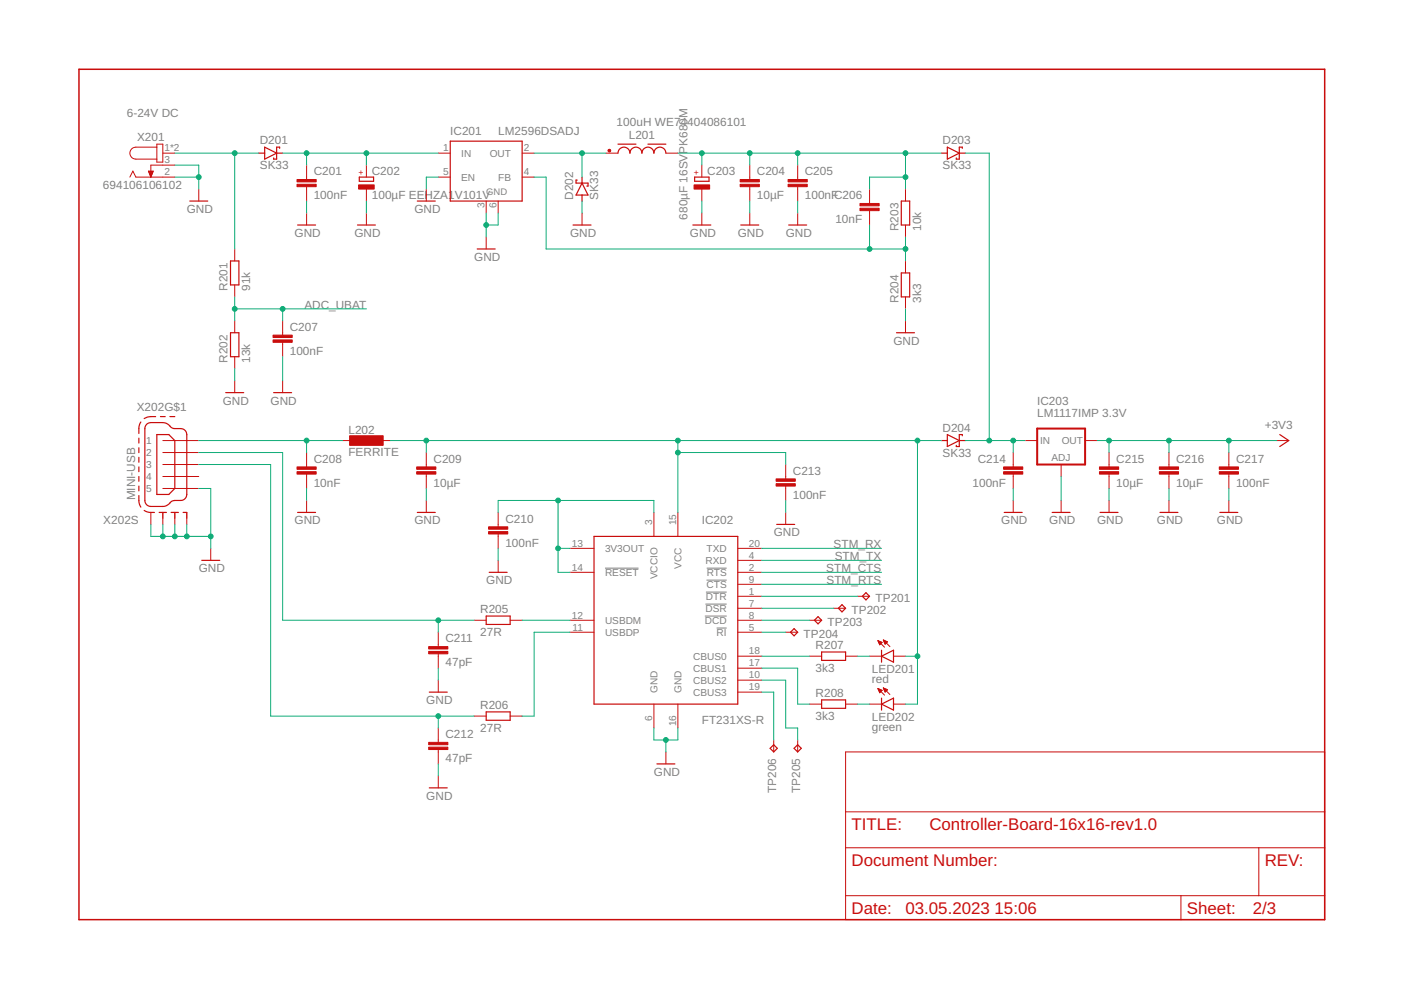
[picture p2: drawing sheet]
<svg xmlns="http://www.w3.org/2000/svg" width="297mm" height="210mm" viewBox="0 0 297 210" stroke-linecap="round" stroke-linejoin="round" font-family="sans-serif">
<path d="M128.3 120.5h7.1M149.4 130.6h4.7M149.6 128.1h4.5M149.7 125.5h4.4M149.8 123h4.3M149.8 120.5h4.3M151.9 133.2h2.2" fill="none" stroke="#808080" stroke-width=".21"/>
<path d="M16.7 14.7h264.2v180.3h-264.2z" fill="none" stroke="#c90d0c" stroke-width=".32"/>
<g fill="none" stroke="#c90d0c" stroke-width=".21">
<path d="M27.5 37.5l.7-1.2 .6 1.2h8.3M31.5 36.3h1l-.5 1.2zM31.5 36.4h.9M31.6 36.5h.8M31.6 36.6h.7M31.7 36.7h.6M31.7 36.9h.6M31.7 37h.5M31.8 37.1h.4M31.9 37.2h.2M31.9 37.3h.2M31.9 37.5h.1"/>
<path d="M33.3 31.2h-4.5a1.27 1.27 0 0 0-1.3 1.3 1.27 1.27 0 0 0 1.3 1.2h4.5M33.3 30.6h1.2v3.8h-1.2zM34.5 32.5h2.6M37.1 35h-5.1v2.5M65 35v3.1M65 39.6v3M77.7 35v2.5M92.9 32.5h2.6M92.9 37.5h2.6M110.7 32.5h2.5M110.7 37.5h2.5M128.5 32.5h2.5"/>
<path d="M141.2 32.5h2.5M148.8 35v2.5M159 35v3.1M159 39.6v3M169.1 35v3.1M169.1 39.6v3M42.1 40.1v2.5M49.8 52.8v2.5M65 45.2v2.5M77.7 40.1v2.5M77.7 45.2v2.5M90.4 40.1v2.5"/>
<path d="M103.1 42.6v2.6M103.1 50.2v2.6M105.6 42.6v2.6M123.4 45.2v2.5M148.8 40.1v2.5M148.8 45.2v2.5M159 45.2v2.5M169.1 45.2v2.5M184.4 40.1v3M184.4 44.7v3M192 40.1v2.5M192 47.7v2.5"/>
<path d="M192 55.3v2.6M49.8 60.4v2.5M49.8 68v2.5M49.8 75.6v2.6M59.9 68v3.1M59.9 72.6v3M192 62.9v2.6M192 68v2.5M34.5 93.4h7.6M34.5 95.9h7.6M34.5 98.5h7.6M49.8 80.7v2.5"/>
<path d="M59.9 80.7v2.5M65 95.9v3.1M72.6 93.4h2.6M80.2 93.4h2.6M90.4 95.9v3.1M166.6 98.5v3M214.8 95.9v3.1M217.4 93.4h2.5M225 98.5v2.5M230.1 93.4h2.5M235.1 95.9v3.1M247.8 95.9v3.1"/>
<path d="M260.5 95.9v3.1M270.7 93.4h2.5M32 108.6v2.6M34.5 101h7.6M34.5 103.6h7.6M34.5 108.6v2.6M37.1 108.6v2.6M39.6 108.6v2.6M44.7 116.3v2.5M65 100.5v3.1M65 106.1v2.5M90.4 100.5v3.1"/>
<path d="M90.4 106.1v2.5M105.6 108.6v3.1M105.6 113.2v3.1M105.6 118.8v2.5M120.9 116.3h5M138.6 108.6v5.1M143.7 108.6v5.1M156.4 118.8h5.1M156.4 116.3h5.1M166.6 103.1v3M166.6 108.6v2.6M214.8 100.5v3.1"/>
<path d="M214.8 106.1v2.5M225 106.1v2.5M235.1 100.5v3.1M235.1 106.1v2.5M247.8 100.5v3.1M247.8 106.1v2.5M260.5 100.5v3.1M260.5 106.1v2.5M92.9 134v3.1M92.9 138.6v3.1M100.5 131.5h2.6M108.2 131.5h2.5"/>
<path d="M120.9 131.5h5M120.9 121.3h5M120.9 134h5M156.4 131.5h5.1M156.4 126.4h5.1M156.4 121.3h5.1M156.4 134h5.1M156.4 129h5.1M156.4 123.9h5.1M156.4 139.1h5.1M166.6 134h2.5M171.7 131.5h2.5"/>
<path d="M171.7 139.1h2.5M176.7 129h2.6M179.3 139.1h2.5M181.8 126.4h2.6M184.4 139.1h2.5M186.1 135.8l1.4 1.4M186.1 135.8l.9 .4-.5 .5zM186.2 135.9h.1M186.2 136h.4M186.3 136.1h.6M186.3 136.2h.7M186.4 136.4h.5"/>
<path d="M186.4 136.5h.3M186.5 136.6h.1M187.3 135.7l1.4 1.4M187.3 135.7l.9 .4-.5 .5zM187.3 135.8h.2M187.4 135.9h.3M187.4 136h.6M187.5 136.1h.6M187.5 136.2h.5M187.6 136.4h.3M187.6 136.5h.1M189.4 139.1h2.6"/>
<path d="M92.9 144.2v2.5M92.9 154.3v3.1M92.9 158.9v3.1M100.5 151.8h2.6M108.2 151.8h2.5M138.6 149.3v5M141.2 159.4v2.6M143.7 149.3v5M156.4 144.2h5.1M156.4 146.7h5.1M156.4 141.7h5.1M164 156.9v2.5"/>
<path d="M169.1 156.9v2.5M171.7 149.3h2.5M179.3 159.4h101.6v35.6h-101.6zM179.3 149.3h2.5M184.4 149.3h2.5M186.1 146l1.4 1.4M186.1 146h.1M186.1 146l.9 .4-.5 .5M186.1 146l.4 .9M186.2 146.1h.3M186.2 146.3h.6M186.3 146.4h.7"/>
<path d="M186.4 146.5h.5M186.4 146.6h.4M186.5 146.7h.1M186.5 146.9h.1M187.3 145.9l1.4 1.4M187.3 145.9l.9 .3-.5 .5zM187.3 145.9h.1M187.3 146h.4M187.4 146.1h.5M187.5 146.3h.6M187.5 146.4h.5M187.6 146.5h.3"/>
<path d="M187.6 146.6h.2M189.4 149.3h2.6M92.9 164.5v2.5M179.3 179.7h101.6M179.3 172.1h101.6M266.9 179.7v10.2M179.3 189.9h101.6M250.4 189.9v5.1"/>
</g>
<g fill="none" stroke="#c90d0c" stroke-width=".25">
<path d="M54.8 32.5h1.3M56.1 31.2l2.6 1.3-2.6 1.2zM58.7 32.5h1.2M59.3 31.5v-.3h-.6v2.5h-.7v-.2M76.2 37.5h3v.9h-3zM95.5 29.9h15.2v12.7h-15.2zM122.4 38.2h-.3v.6h2.6v.7h-.3M123.4 38.8l1.3 2.6h-2.6zM123.4 37.5v1.3M131 32.5a1.27 1.27 0 0 1 1.3-1.3 1.27 1.27 0 0 1 1.3 1.3 1.27 1.27 0 0 1 1.2-1.3 1.27 1.27 0 0 1 1.3 1.3 1.27 1.27 0 0 1 1.3-1.3 1.27 1.27 0 0 1 1.2 1.3 1.27 1.27 0 0 1 1.3-1.3 1.27 1.27 0 0 1 1.3 1.3M131 30.6h3.8M137.4 30.6h3.8"/>
<path d="M147.3 37.5h3v.9h-3zM199.6 32.5h1.3M200.9 31.2l2.5 1.3-2.5 1.2zM203.4 32.5h1.3M204 31.5v-.3h-.6v2.5h-.6v-.2M40.2 42.6h3.8M48.9 55.3h1.8v5.1h-1.8zM63.1 47.7h3.8M75.8 47.7h3.8M88.5 42.6h3.8M101.2 52.8h3.8M121.5 47.7h3.8"/>
<path d="M123.4 41.4v1.2M146.9 47.7h3.8M157.1 47.7h3.8M167.2 47.7h3.8M191.1 42.6h1.8v5.1h-1.8zM191.1 57.9h1.8v5h-1.8zM48.9 70.5h1.8v5.1h-1.8zM190.1 70.5h3.8M29.4 92.9v1M29.4 94.9v1.1M29.4 97v1M29.4 99v1"/>
<path d="M29.9 89.5l-.4 1-.1 1.4M31.2 89.9l.8-.3h2.9l.6 .3 .7 .7a2.36 2.36 0 0 0 2.1 .3l.8 .2 .4 .5 .1 .5v12.7l-.1 .6-.4 .4a2.38 2.38 0 0 1-2 .3l-.6 .1-1.3 1.1-.7 .1h-2.8l-.5-.3-.5-.7v-15.5l.1-.6zM33 88.3l-1.4 .1-1 .4M33.3 92.1h2.5l1.3 1.3v10.2l-1.3 1.2h-2.5zM34 88.3h1M36 88.3h1.1M47.9 83.2h3.8M58 83.2h3.8M199.6 93.4h1.3M200.9 92.1l2.5 1.3-2.5 1.3zM203.4 93.4h1.3M204 92.4v-.3h-.6v2.6h-.6v-.3"/>
<path d="M271.3 92.1l1.9 1.3-1.9 1.3M29.4 105.1l.1 1.4 .4 1M29.4 101v1M29.4 103.1v1M30.6 108.2l1 .4h1.1M33.7 108.6h1.6M36.3 108.6h1.5M38.8 108.6h.8M42.8 118.8h3.8M63.1 108.6h3.8M88.5 108.6h3.8M125.9 113.7h30.5v35.6h-30.5z"/>
<path d="M164.7 111.2h3.8M212.9 108.6h3.8M223.1 108.6h3.8M233.2 108.6h3.8M245.9 108.6h3.8M258.6 108.6h3.8M103.1 130.6h5.1v1.8h-5.1zM103.7 121.3h3.8M168.4 133.3l.7 .7-.7 .8-.8-.8zM173.4 130.7l.8 .8-.8 .8-.7-.8zM174.2 138.2h5.1v1.8h-5.1zM178.5 128.2l.8 .8-.8 .7-.7-.7z"/>
<path d="M182.8 126.4l.8-.7 .8 .7-.8 .8zM186.9 139.1l2.5-1.2v2.5zM186.9 137.9v2.5M91 146.7h3.8M103.1 150.9h5.1v1.8h-5.1zM163.3 158.7l.7-.8 .8 .8-.8 .7zM168.4 158.7l.7-.8 .8 .8-.8 .7zM174.2 148.4h5.1v1.8h-5.1zM186.9 148v2.6M186.9 149.3l2.5-1.3v2.6zM91 167h3.8M139.3 162h3.8"/>
</g>
<g fill="#c90d0c" stroke="#c90d0c" stroke-width=".21">
<path d="M88.3 100h4.1v.5h-4.1z"/>
<path d="M88.3 99h4.1v.5h-4.1z"/>
<path d="M233.1 100h4.1v.5h-4.1z"/>
<path d="M233.1 99h4.1v.5h-4.1z"/>
<path d="M245.8 100h4.1v.5h-4.1z"/>
<path d="M245.8 99h4.1v.5h-4.1z"/>
<path d="M258.5 100h4.1v.5h-4.1z"/>
<path d="M258.5 99h4.1v.5h-4.1z"/>
<path d="M212.8 100h4.1v.5h-4.1z"/>
<path d="M212.8 99h4.1v.5h-4.1z"/>
<path d="M74.1 92.4h7.1v2h-7.1z"/>
<path d="M182.3 44.2h4.1v.5h-4.1z"/>
<path d="M182.3 43.1h4.1v.5h-4.1z"/>
<path d="M147.2 39.2h3.3v.9h-3.3z"/>
<path d="M167.1 39.1h4.1v.5h-4.1z"/>
<path d="M167.1 38.1h4.1v.5h-4.1z"/>
<path d="M156.9 39.1h4.1v.5h-4.1z"/>
<path d="M156.9 38.1h4.1v.5h-4.1z"/>
<path d="M76 39.2h3.3v.9h-3.3z"/>
<path d="M63 39.1h4v.5h-4z"/>
<path d="M63 38.1h4v.5h-4z"/>
<path d="M90.9 138.1h4.1v.5h-4.1z"/>
<path d="M90.9 137.1h4.1v.5h-4.1z"/>
<path d="M90.9 158.4h4.1v.5h-4.1z"/>
<path d="M90.9 157.4h4.1v.5h-4.1z"/>
<path d="M63 100h4v.5h-4z"/>
<path d="M63 99h4v.5h-4z"/>
<path d="M103.6 112.7h4.1v.5h-4.1z"/>
<path d="M103.6 111.7h4.1v.5h-4.1z"/>
<path d="M164.5 102.6h4.1v.5h-4.1z"/>
<path d="M164.5 101.5h4.1v.5h-4.1z"/>
<path d="M57.9 72.1h4.1v.5h-4.1z"/>
<path d="M57.9 71.1h4.1v.5h-4.1z"/>
</g>
<path d="M219.9 90.9h10.2v7.6h-10.2z" fill="none" stroke="#c90d0c" stroke-width=".42"/>
<circle cx="129.2" cy="31.9" r=".3" fill="#c90d0c" stroke="#c90d0c" stroke-width=".21"/>
<g fill="none" stroke="#0dab76" stroke-width=".21">
<path d="M37.1 37.5h5M37.1 35h5v5.1M37.1 32.5h17.7M49.8 32.5v20.3M59.9 32.5h33M65 32.5v2.5M77.7 32.5v2.5M92.9 37.5h-2.5v2.6M113.2 37.5h2.6v15.3h76.2M113.2 32.5h15.3M123.4 32.5v5M143.7 32.5h55.9"/>
<path d="M148.8 32.5v2.5M159 32.5v2.5M169.1 32.5v2.5M192 37.5h-7.6v2.6M192 32.5v7.6M204.7 32.5h5v60.9M65 42.6v2.6M77.7 42.6v2.6M103.1 45.2v5M105.6 45.2v2.5h-2.5M123.4 42.6v2.6M148.8 42.6v2.6"/>
<path d="M159 42.6v2.6M169.1 42.6v2.6M184.4 47.7v5.1M192 50.2v5.1M49.8 62.9v5.1M49.8 78.2v2.5M49.8 65.5h27.9M59.9 65.5v2.5M59.9 75.6v5.1M192 65.5v2.5M42.1 95.9h17.8v35.6h40.6M42.1 98.5h15.3v53.3h43.1"/>
<path d="M42.1 93.4h30.5M65 93.4v2.5M82.8 93.4h116.8M90.4 93.4v2.5M143.7 93.4v15.2M143.7 95.9h22.9v2.6M194.5 93.4v55.9h-2.5M204.7 93.4h12.7M214.8 93.4v2.5M232.6 93.4h38.1M235.1 93.4v2.5M247.8 93.4v2.5"/>
<path d="M260.5 93.4v2.5M32 111.2v2.5h12.7M34.5 111.2v2.5M37.1 111.2v2.5M39.6 111.2v2.5M42.1 103.6h2.6v12.7M65 103.6v2.5M90.4 103.6v2.5M105.6 108.6v-2.5h33v2.5M105.6 116.3v2.5M118.3 116.3h2.6M118.3 106.1v15.2h2.6"/>
<path d="M161.5 118.8h25.4M161.5 116.3h25.4M166.6 106.1v2.5M214.8 103.6v2.5M225 101v5.1M235.1 103.6v2.5M247.8 103.6v2.5M260.5 103.6v2.5M92.9 131.5v2.5M110.7 131.5h10.2M120.9 134h-7.7v17.8h-2.5M161.5 131.5h10.2"/>
<path d="M161.5 134h5.1M161.5 121.3h25.4M161.5 123.9h25.4M161.5 139.1h10.2M161.5 126.4h20.3M161.5 129h15.2M181.8 139.1h2.6M192 139.1h2.5M92.9 141.7v2.5M92.9 151.8v2.5M138.6 154.3v2.6h5.1v-2.6M141.2 156.9v2.5"/>
<path d="M161.5 141.7h7.6v7.6h2.6M161.5 144.2h5.1v10.1h2.5v2.6M161.5 146.7h2.5v10.2M181.8 149.3h2.6M92.9 162v2.5"/>
</g>
<g fill="#0dab76" stroke="#0dab76" stroke-width=".21">
<circle cx="34.5" cy="113.7" r=".51"/>
<circle cx="37.1" cy="113.7" r=".51"/>
<circle cx="39.6" cy="113.7" r=".51"/>
<circle cx="44.7" cy="113.7" r=".51"/>
<circle cx="42.1" cy="37.5" r=".51"/>
<circle cx="103.1" cy="47.7" r=".51"/>
<circle cx="141.2" cy="156.9" r=".51"/>
<circle cx="92.9" cy="131.5" r=".51"/>
<circle cx="92.9" cy="151.8" r=".51"/>
<circle cx="65" cy="93.4" r=".51"/>
<circle cx="235.1" cy="93.4" r=".51"/>
<circle cx="247.8" cy="93.4" r=".51"/>
<circle cx="260.5" cy="93.4" r=".51"/>
<circle cx="123.4" cy="32.5" r=".51"/>
<circle cx="192" cy="52.8" r=".51"/>
<circle cx="184.4" cy="52.8" r=".51"/>
<circle cx="192" cy="37.5" r=".51"/>
<circle cx="148.8" cy="32.5" r=".51"/>
<circle cx="192" cy="32.5" r=".51"/>
<circle cx="159" cy="32.5" r=".51"/>
<circle cx="169.1" cy="32.5" r=".51"/>
<circle cx="77.7" cy="32.5" r=".51"/>
<circle cx="65" cy="32.5" r=".51"/>
<circle cx="49.8" cy="32.5" r=".51"/>
<circle cx="118.3" cy="116.3" r=".51"/>
<circle cx="118.3" cy="106.1" r=".51"/>
<circle cx="214.8" cy="93.4" r=".51"/>
<circle cx="209.7" cy="93.4" r=".51"/>
<circle cx="194.5" cy="139.1" r=".51"/>
<circle cx="143.7" cy="93.4" r=".51"/>
<circle cx="90.4" cy="93.4" r=".51"/>
<circle cx="143.7" cy="95.9" r=".51"/>
<circle cx="194.5" cy="93.4" r=".51"/>
<circle cx="49.8" cy="65.5" r=".51"/>
<circle cx="59.9" cy="65.5" r=".51"/>
</g>
<g font-size="3.6" fill="#c90d0c">
<text x="180.5" y="175.9">TITLE:</text>
<text x="197.1" y="175.9">Controller-Board-16x16-rev1.0</text>
<text x="180.5" y="183.6">Document Number:</text>
<text x="268.2" y="183.6">REV:</text>
<text x="180.5" y="193.7">Date:</text>
<text x="192" y="193.7">03.05.2023</text>
<text x="210.9" y="193.7">15:06</text>
<text x="251.7" y="193.7">Sheet:</text>
<text x="265.6" y="193.7">2/3</text>
</g>
<g font-size="2.5" fill="#808080">
<text x="26.9" y="24.9">6-24V DC</text>
<text x="29.1" y="29.9">X201</text>
<text x="95.5" y="28.7">IC201</text>
<text x="105.6" y="28.7">LM2596DSADJ</text>
<text x="130.7" y="26.6">100uH WE74404086101</text>
<text x="133.3" y="29.4">L201</text>
<text x="55.1" y="35.9">SK33</text>
<text x="55.1" y="30.6">D201</text>
<text x="199.8" y="35.9">SK33</text>
<text x="199.8" y="30.6">D203</text>
<text x="21.8" y="40.1">694106106102</text>
<text x="66.5" y="37.2">C201</text>
<text x="78.8" y="37.1">C202</text>
<text x="149.9" y="37.1">C203</text>
<text x="160.5" y="37.2">C204</text>
<text x="170.6" y="37.2">C205</text>
<text x="39.6" y="45.2">GND</text>
<text x="66.5" y="42.2">100nF</text>
<text x="78.8" y="42.1">100µF EEHZA1V101V</text>
<text x="87.9" y="45.2">GND</text>
<text x="121.5" y="42.4" transform="rotate(-90 121.5 42.4)">D202</text>
<text x="126.8" y="42.4" transform="rotate(-90 126.8 42.4)">SK33</text>
<text x="145.8" y="46.6" transform="rotate(-90 145.8 46.6)">680µF 16SVPK680M</text>
<text x="160.5" y="42.2">10µF</text>
<text x="170.6" y="42.2">100nFC206</text>
<text x="177.1" y="47.3">10nF</text>
<text x="62.5" y="50.2">GND</text>
<text x="75.2" y="50.2">GND</text>
<text x="120.9" y="50.2">GND</text>
<text x="146.3" y="50.2">GND</text>
<text x="156.4" y="50.2">GND</text>
<text x="166.6" y="50.2">GND</text>
<text x="190.5" y="49" transform="rotate(-90 190.5 49)">R203</text>
<text x="195.3" y="49" transform="rotate(-90 195.3 49)">10k</text>
<text x="100.5" y="55.3">GND</text>
<text x="48.3" y="61.7" transform="rotate(-90 48.3 61.7)">R201</text>
<text x="53.1" y="61.7" transform="rotate(-90 53.1 61.7)">91k</text>
<text x="64.5" y="65.5">ADC_UBAT</text>
<text x="190.5" y="64.2" transform="rotate(-90 190.5 64.2)">R204</text>
<text x="195.3" y="64.2" transform="rotate(-90 195.3 64.2)">3k3</text>
<text x="61.4" y="70.2">C207</text>
<text x="48.3" y="76.9" transform="rotate(-90 48.3 76.9)">R202</text>
<text x="53.1" y="76.9" transform="rotate(-90 53.1 76.9)">13k</text>
<text x="61.4" y="75.3">100nF</text>
<text x="189.4" y="73.1">GND</text>
<text x="29" y="87.1">X202G$1</text>
<text x="47.2" y="85.8">GND</text>
<text x="57.4" y="85.8">GND</text>
<text x="219.9" y="88.3">LM1117IMP 3.3V</text>
<text x="219.9" y="85.8">IC203</text>
<text x="73.9" y="91.9">L202</text>
<text x="199.8" y="91.5">D204</text>
<text x="268.2" y="90.9">+3V3</text>
<text x="66.5" y="98.1">C208</text>
<text x="73.9" y="96.7">FERRITE</text>
<text x="91.9" y="98.1">C209</text>
<text x="168.1" y="100.7">C213</text>
<text x="199.8" y="96.8">SK33</text>
<text x="207.3" y="98.1">C214</text>
<text x="236.7" y="98.1">C215</text>
<text x="249.4" y="98.1">C216</text>
<text x="262.1" y="98.1">C217</text>
<text x="28.7" y="106.1" transform="rotate(-90 28.7 106.1)">MINI-USB</text>
<text x="66.5" y="103.2">10nF</text>
<text x="91.9" y="103.2">10µF</text>
<text x="168.1" y="105.7">100nF</text>
<text x="206.2" y="103.2">100nF</text>
<text x="236.7" y="103.2">10µF</text>
<text x="249.4" y="103.2">10µF</text>
<text x="262.1" y="103.2">100nF</text>
<text x="21.9" y="111.2">X202S</text>
<text x="62.5" y="111.2">GND</text>
<text x="87.9" y="111.2">GND</text>
<text x="107.2" y="110.8">C210</text>
<text x="148.8" y="111.2">IC202</text>
<text x="164" y="113.7">GND</text>
<text x="212.3" y="111.2">GND</text>
<text x="222.4" y="111.2">GND</text>
<text x="232.6" y="111.2">GND</text>
<text x="245.3" y="111.2">GND</text>
<text x="258" y="111.2">GND</text>
<text x="107.2" y="115.9">100nF</text>
<text x="176.7" y="116.3">STM_RX</text>
<text x="177" y="118.8">STM_TX</text>
<text x="42.1" y="121.3">GND</text>
<text x="103.1" y="123.9">GND</text>
<text x="175.2" y="121.3">STM_CTS</text>
<text x="175.2" y="123.9">STM_RTS</text>
<text x="101.8" y="130">R205</text>
<text x="180.5" y="130.2">TP202</text>
<text x="185.6" y="127.7">TP201</text>
<text x="94.5" y="136.2">C211</text>
<text x="101.8" y="134.8">27R</text>
<text x="170.4" y="135.3">TP204</text>
<text x="172.9" y="137.6">R207</text>
<text x="175.5" y="132.8">TP203</text>
<text x="94.5" y="141.3">47pF</text>
<text x="172.9" y="142.4">3k3</text>
<text x="184.9" y="142.7">LED201</text>
<text x="90.4" y="149.3">GND</text>
<text x="172.9" y="147.8">R208</text>
<text x="184.9" y="144.8">red</text>
<text x="101.8" y="155.1">27R</text>
<text x="101.8" y="150.3">R206</text>
<text x="148.8" y="153.6">FT231XS-R</text>
<text x="172.9" y="152.6">3k3</text>
<text x="184.9" y="155">green</text>
<text x="184.9" y="152.8">LED202</text>
<text x="94.5" y="161.6">47pF</text>
<text x="94.5" y="156.5">C212</text>
<text x="138.6" y="164.5">GND</text>
<text x="90.4" y="169.6">GND</text>
<text x="164.5" y="168.1" transform="rotate(-90 164.5 168.1)">TP206</text>
<text x="169.6" y="168.1" transform="rotate(-90 169.6 168.1)">TP205</text>
</g>
<g font-size="2.1" fill="#808080">
<text x="34.9" y="32.1">1*2</text>
<text x="34.9" y="34.7">3</text>
<text x="93.9" y="32.1">1</text>
<text x="97.8" y="33.2">IN</text>
<text x="103.8" y="33.2">OUT</text>
<text x="111.1" y="32.1">2</text>
<text x="34.9" y="37.2">2</text>
<text x="93.9" y="37.2">5</text>
<text x="97.8" y="38.3">EN</text>
<text x="105.6" y="38.3">FB</text>
<text x="111.1" y="37.2">4</text>
<text x="102.7" y="44.2" transform="rotate(-90 102.7 44.2)">3</text>
<text x="105.3" y="44.2" transform="rotate(-90 105.3 44.2)">6</text>
<text x="31" y="94.2">1</text>
<text x="220.5" y="94">IN</text>
<text x="225.1" y="94">OUT</text>
<text x="31" y="96.7">2</text>
<text x="31" y="99.3">3</text>
<text x="31" y="101.8">4</text>
<text x="223" y="97.7">ADJ</text>
<text x="31" y="104.3">5</text>
<text x="138.3" y="111.4" transform="rotate(-90 138.3 111.4)">3</text>
<text x="143.4" y="111.4" transform="rotate(-90 143.4 111.4)">15</text>
<text x="121.2" y="115.9">13</text>
<text x="128.3" y="117">3V3OUT</text>
<text x="149.6" y="119.6">RXD</text>
<text x="149.8" y="117">TXD</text>
<text x="158.8" y="118.5">4</text>
<text x="158.8" y="115.9">20</text>
<text x="121.2" y="121">14</text>
<text x="128.3" y="122.1">RESET</text>
<text x="139.4" y="122.8" transform="rotate(-90 139.4 122.8)">VCCIO</text>
<text x="144.5" y="120.6" transform="rotate(-90 144.5 120.6)">VCC</text>
<text x="149.8" y="124.6">CTS</text>
<text x="149.8" y="122.1">RTS</text>
<text x="158.8" y="121">2</text>
<text x="158.8" y="123.5">9</text>
<text x="121.2" y="131.1">12</text>
<text x="149.6" y="129.7">DSR</text>
<text x="149.7" y="127.2">DTR</text>
<text x="158.8" y="126.1">1</text>
<text x="158.8" y="128.6">7</text>
<text x="158.8" y="131.1">8</text>
<text x="121.4" y="133.7">11</text>
<text x="128.3" y="132.3">USBDM</text>
<text x="128.3" y="134.8">USBDP</text>
<text x="149.4" y="132.3">DCD</text>
<text x="151.9" y="134.8">RI</text>
<text x="158.8" y="133.7">5</text>
<text x="147" y="139.9">CBUS0</text>
<text x="147" y="142.4">CBUS1</text>
<text x="158.8" y="143.8">10</text>
<text x="158.8" y="138.8">18</text>
<text x="158.8" y="141.3">17</text>
<text x="139.4" y="146.9" transform="rotate(-90 139.4 146.9)">GND</text>
<text x="144.5" y="146.9" transform="rotate(-90 144.5 146.9)">GND</text>
<text x="147" y="145">CBUS2</text>
<text x="147" y="147.5">CBUS3</text>
<text x="158.8" y="146.4">19</text>
<text x="138.3" y="152.8" transform="rotate(-90 138.3 152.8)">6</text>
<text x="143.4" y="154" transform="rotate(-90 143.4 154)">16</text>
</g>
<text font-size="2" fill="#808080" x="103.1" y="41.4">GND</text>
<g font-size="1.8" fill="#c90d0c">
<text x="77.1" y="37.1" transform="rotate(-90 77.1 37.1)">+</text>
<text x="148.2" y="37.1" transform="rotate(-90 148.2 37.1)">+</text>
</g>
</svg>
